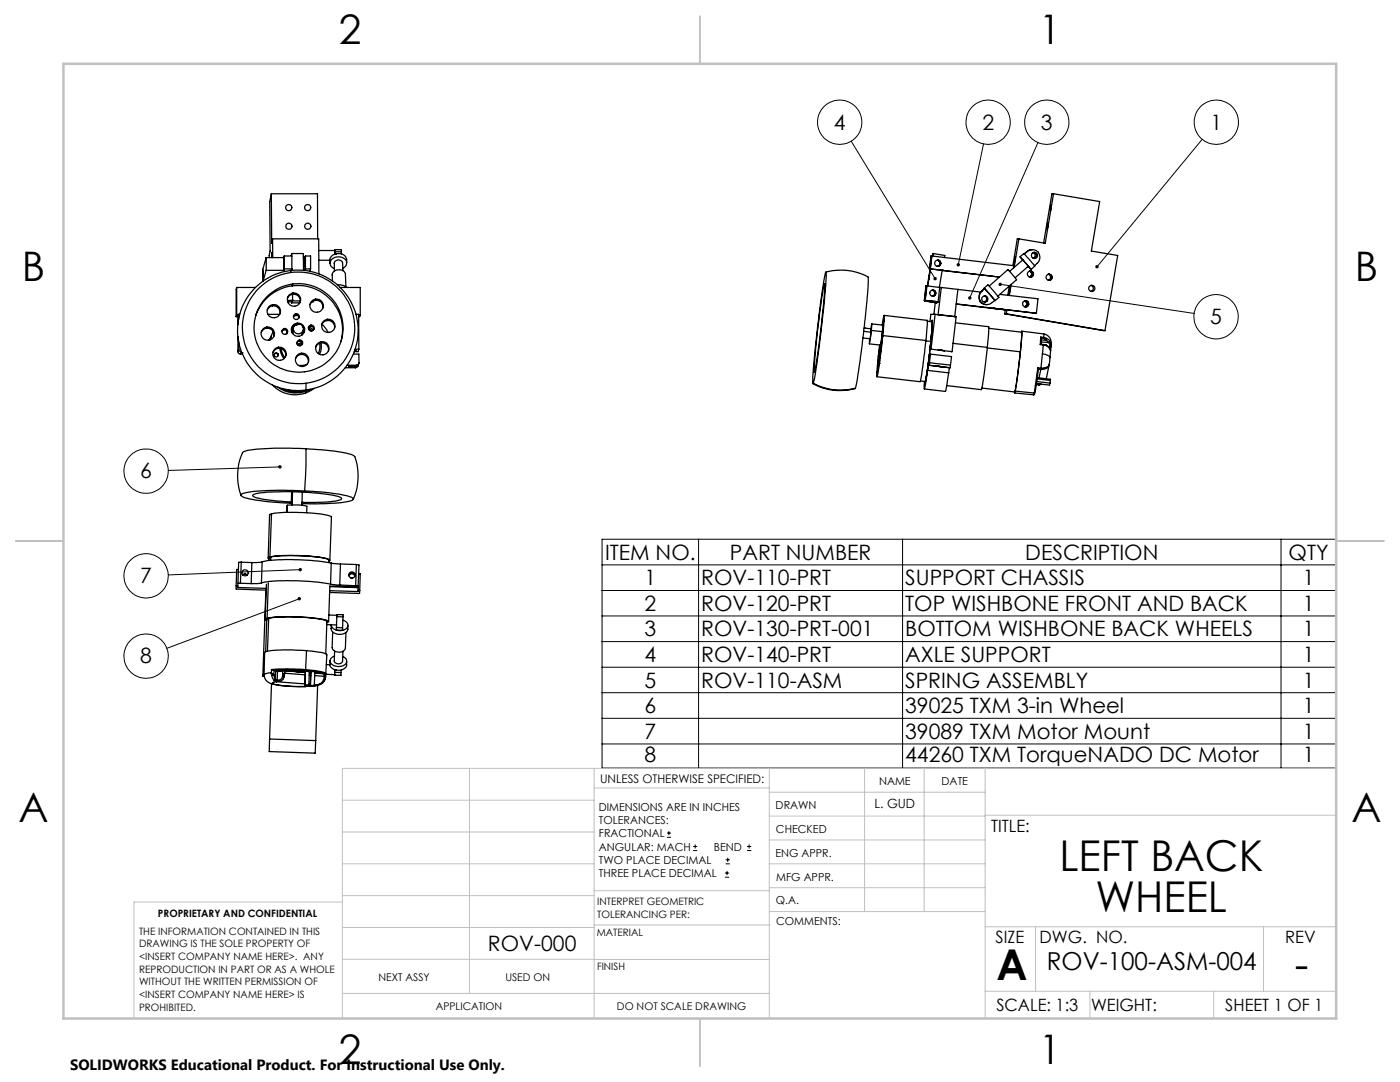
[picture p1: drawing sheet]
<svg xmlns="http://www.w3.org/2000/svg" width="279mm" height="216mm" viewBox="0 0 279 216" stroke-linecap="round" stroke-linejoin="round" font-family="sans-serif">
<g fill="none" stroke="#000" stroke-width=".25">
<path d="M54.2 38.7l-.4 1.5 .1 9.9-.2 1.3M54.2 38.7v9.8l.2-.8M54.2 38.7h9.2v9M210.3 38.7h-.4l-1.6 9.8M210.3 38.7l-1.7 9.8-5.3-.8M210.3 38.7l9.2 1.5-1.7 9.9 5.3 .9-2.6 15M47.2 57.4l-.1 5.8M47.2 57.4v5.4M47.2 57.4h3.8M52.5 54.1v1.2zM53.1 53.9l-.6 2.2M53.1 53.9h3.6"/>
<path d="M53.1 51.4v2.5M53.1 51.4h3.6M53.1 51.4l-.6 2.3v2.4M54.3 51.4v-1.1v1.1M54.4 47.7v3.7M54.4 47.7h9.2v6.9M56.7 51.4v2.5M56.7 51.9v1.2zM56.7 53.7v.2M56.7 53.7h1.5l-.1 .2M56.7 51.1v2.6M56.7 51.1h1.5"/>
<path d="M56.7 51.1v.3M57.4 59.9h1M57.9 54a12 12 0 0 0-10.4 13.4 12 12 0 0 0 13.5 10.5M57.9 54a12 12 0 0 1 13.5 10.4 12 12 0 0 1-10.4 13.5M57.9 54l.2 .4M58.1 54.4a11.2 11.2 0 0 0-9.6 12.5 11.2 11.2 0 0 0 12.6 9.6M58.1 54.4a11.2 11.2 0 0 1 12.6 9.5 11.2 11.2 0 0 1-9.6 12.6M58.1 53.9h.1M58.2 50.6v3.3M58.2 50.6h2.3l.1 3.3M58.2 50.6l-.1 .5M58.3 59.9v.1"/>
<path d="M58.3 57a8.9 8.9 0 0 0-7.3 6M58.3 57a8.9 8.9 0 0 1 9.8 11.2M58.4 59.9h.1M58.4 58.7v1.2M58.4 58.7l-.7 .4-.3 .4M58.4 58.7a1.33 1.33 0 0 1 1.5 1.6M58.4 56.7l-.1 .3M58.5 58.5l-.1 .2M60.5 51.2h.4M60.5 51.4h.4M60.6 53.9h.3M60.9 51.4v2.5"/>
<path d="M60.9 51.9v1.2zM61 53.7h1M61 53.7l-.1 .2M61 51.1h1v2.6M61 51.1l-.1 .3M61 51.1v2.6M62 53.7l-.2 .4M62.9 59.9l-.5 .2-.5 .6M62.9 59.9a1.28 1.28 0 0 1 1.5 1.6M63 59.7l-.1 .2M63.6 50h3.3v.7M63.6 51.9h2.2"/>
<path d="M66.4 56.1l-.1-1.2a1.39 1.39 0 0 1 1.3-1.1 1.39 1.39 0 0 1 1.3 1l.1 2.5M66.8 50l.1-.2v.4M66.9 49.8h1.2v.4M66.9 50.2v.5M66.9 50.2h1.2M66.9 50.7a1.41 1.41 0 0 0-1 1.9M66.9 50.7h.1M66.9 50.7a1.58 1.58 0 0 1 1.7 .2 1.58 1.58 0 0 1 .6 1.5M67.4 56.9l1.1 .1 .6 .4M67.9 57.4h4v5.4M68.1 50.2l.1 .5M68.4 53.6a1.16 1.16 0 0 0 .8-1.3 1.16 1.16 0 0 0-1.2-1 1.48 1.48 0 0 0-1.5 .2 1.48 1.48 0 0 0-.5 1.5l.7 .6"/>
<path d="M68.4 54v-1.5a.86 .86 0 0 0-.9-.6 .86 .86 0 0 0-.8 .6v1.6M164.5 56.7h.1M164.5 56.6v2.9l-1 8.7a31 31 0 0 1-1 6.1l.6-8.1 .9-7.1zM164.8 54.3a11.4 11.4 0 0 1 8.4 1M164.8 54.3a45.9 45.9 0 0 1-.5 8.1l-1 7.8a29.9 29.9 0 0 1-1.1 6.4l.1-3.4 .9-7.9 1-7.9zM173.2 55.2l-.1 3.4-.8 8-.9 7.2-.7 3.7M184.6 59.9v.1M184.6 59.9l2.6 .3M184.7 59.9l-.1 .1M184.9 57l-.4 2.9h.1M184.9 57l-.4 2.9M184.9 57v.1"/>
<path d="M185 57l-.4 2.9 2.6 .3M185 57l-.4 2.9M185 57l2.5 .4M185.5 54.8l-.2 1zM185.6 53.7l2.6 .2h-.2l-.5 3.5M185.6 53.7l-.5 3.4M185.7 53.7l13.8 1.6h-.3M185.7 53.7l-.6 3.4M185.8 51.1l-.3 2.6h.2M185.8 51.1l-.2 2.6M185.8 51.1h.1M186 51.1l-.4 2.6"/>
<path d="M186 51.1l-.3 2.6M186 51.1l16.4 1.9M186.1 57.9a.6 .6 0 0 1 .5 .6 .6 .6 0 0 1-.5 .6M186.1 57.9l.3 .1 .2 .6v-.4zM186.1 59.1l.3-.2 .2-.3-.1 .3zM186.1 57.9a.62 .62 0 0 1 .6 .6 .62 .62 0 0 1-.6 .6 .62 .62 0 0 0 .6-.6 .62 .62 0 0 0-.6-.6zM186.2 50.6l-.1 .5M186.2 50.6v.5M186.2 50.6l2.4 .4-.1 .4M187 51.9a.6 .6 0 0 1 .6 .6 .6 .6 0 0 1-.6 .6M187.1 51.9a.6 .6 0 0 1 .6 .6 .6 .6 0 0 1-.6 .6 .6 .6 0 0 0 .5-.6 .6 .6 0 0 0-.5-.6zM187.1 51.9a.62 .62 0 0 1 .6 .6 .62 .62 0 0 1-.6 .6"/>
<path d="M187.5 57.4h.4M187.5 57.4l-.3 2.8M187.9 57.4l-.7 5.4M187.9 57.4l7.8 .9M188.1 53.9h.1M191.2 57.7l-.7 5.5M195.5 59.8l.2 .6 .3 .2M196 58a1.67 1.67 0 0 0-.2 2.4M196 58h.1M196.4 57.5l.1 .1zM196.4 57.5l.8-.7 .9 1.1 1.3 1.4-.8 .7M196.4 59.1a.61 .61 0 0 1 .5 .6 .61 .61 0 0 1-.5 .6"/>
<path d="M196.5 57.6h.1M196.5 57.6l2 2.3M196.5 59.1a.62 .62 0 0 1 .5 .6 .62 .62 0 0 1-.5 .6 .62 .62 0 0 0 .5-.6 .62 .62 0 0 0-.5-.6zM196.5 57.6l-.5 .4M197.4 57.1l3.8-3.3 1.2 1.4 .5 .6-3.8 3.3M198.5 59.9h.1M198.5 59.9a1.87 1.87 0 0 1-2.7 .5M199.5 58.7l7.7 .9-.4 2.9M201.4 57.1l-.3 1.8M201.5 54.2l2.7-2.3 1 1.2-2.6 2.3M201.7 56.9l-.4 2M201.7 56.8l-.3 2.1"/>
<path d="M201.8 56.7l-.4 2.2M202.3 53l.4-1.8-.4 2.3M203.3 47.7h-.3l-.9 5.3M203.3 47.7l-.9 5.7M203.6 51.3l.7-.7 1.1 1.1 1.1 1.4-.7 .7M204.1 51.9l-.5-.6 2.2 2.5-.6-.6M204.9 50.2h.1M204.9 50.2l-.5 .5M204.9 50.2a1.55 1.55 0 0 1 2.3 .1 1.55 1.55 0 0 1-.2 2.3l-.6 .4M205.2 53.2l-.2 .1h.3M205.5 54.1a.61 .61 0 0 1 .4 .6 .61 .61 0 0 1-.4 .6M205.5 54.1a.62 .62 0 0 1 .5 .6 .62 .62 0 0 1-.5 .6 .62 .62 0 0 0 .5-.6 .62 .62 0 0 0-.5-.6z"/>
<path d="M205.6 54.1a.62 .62 0 0 1 .6 .6 .62 .62 0 0 1-.6 .6 .62 .62 0 0 0 .6-.6 .62 .62 0 0 0-.6-.6zM205.6 54.1h.1M206 49.8l-.6 .1-.5 .3M206 49.8h.1M206.2 50.4a.6 .6 0 0 1 .4 .6 .6 .6 0 0 1-.4 .5M206.4 50.3a.62 .62 0 0 1 .5 .7 .62 .62 0 0 1-.5 .6 .62 .62 0 0 0 .5-.6 .62 .62 0 0 0-.5-.7zM209.1 44.6l-.2 1.2zM209.2 44.5l-.2 1.3zM209.2 54.7a.62 .62 0 0 1 .5 .6 .62 .62 0 0 1-.5 .6M209.3 54.7a.6 .6 0 0 1 .6 .6 .6 .6 0 0 1-.6 .6M209.7 40.8l-.2 1.2zM209.8 40.8l-.2 1.2z"/>
<path d="M217.7 56.9a.62 .62 0 0 1 .5 .6 .62 .62 0 0 1-.5 .6M47.1 63.2h.4M47.2 62.8l-.1 .4M47.2 62.8h.4M47.5 70.2l.1 .3 .4 .2M47.5 67.1v3.1M47.6 69.7l.2 .3 .4 .2M47.6 62.7v1M47.6 68.2v1.5M47.6 62.7h.2M47.6 69.7l-.1 .5M47.6 62.7l-.2 .5 .1 1.6"/>
<path d="M48 70.7h.4M48.2 70.2h.1M48.2 70.2l-.2 .5M48.3 70.4h.1M53.2 65.5l-.5 .2-.6 .6M53.2 65.5a1.31 1.31 0 0 1 1.5 1.6M53.3 65.3l-.1 .2M53.5 62.7h2.3M54 67.3l-.1 .5M54.2 67l-.5 .9M54.3 76.7v.1M54.4 61l-.5 .2-.6 .6"/>
<path d="M54.4 61a1.35 1.35 0 0 1 1.5 1.6M54.4 76.9a6.2 6.2 0 0 0 6.6 1.5M54.5 60.8l-.1 .2M54.5 66.1l-.6 1.7M54.7 70.8l.4-.3 .4 .3M55.4 77.3a6.2 6.2 0 0 0 5.8 .7M55.5 70.8v.2M55.5 69.5l-.5 .2-.5 .6M55.5 69.5a1.31 1.31 0 0 1 1.5 1.6M55.5 70.7v.1M55.6 69.3l-.1 .2M55.8 69.5l.3 1 .6 1.1"/>
<path d="M56.1 69.6l.2 .8 .5 1M56.3 77.5a5.9 5.9 0 0 0 4.1 .5M56.7 65.8l-.4 .3v-.1M56.7 65.8l.5 .2 .2 .4M56.8 65.5l-.1 .3M57.2 66.6l.1-.5-.1 .5M57.2 77.7a7.2 7.2 0 0 0 4.6 .1M57.4 60.2h.8v.2M58.2 60.4h1.6M58.3 60h1.6M58.3 60l-.1 .4M58.6 65.3l-.3 1.1"/>
<path d="M58.6 66l-.2 .6M58.7 65l1.1-.3a1 1 0 0 1 .6 1.3 1 1 0 0 1-1.4 .5 1 1 0 0 1-.3-1.5zM59 62.8l-.4 .3M59 62.8l.5 .2 .2 .5M59.1 62.6l-.1 .2M59.2 64.7l-.5 .2-.5 .6M59.2 64.7h.4M59.3 64.5l-.1 .2M59.4 62.9l-.8 .2M59.7 68.1l-.4 .3M59.7 68.1l.5 .2 .1 .4M59.8 67.8l-.1 .3"/>
<path d="M60 70.7l-.5 .2-.5 .6M60 70.7a1.35 1.35 0 0 1 1.5 1.6M60.1 70.5l-.1 .2M60.2 66.9h.1M60.3 68.3l-1 .3M60.3 68.5l-.9 .3M60.4 65.2l.3 .5v.6M60.5 65.9l-.3 1M61.1 76.5l-.1 1.4M61.2 78l-.2 .4M61.2 72.7l-.8 .2h-.9M61.6 65.4l.2 .3"/>
<path d="M61.7 65.3l.9 .5M61.8 65.7l.1 .2M61.8 65.7l.5 .3M61.9 65.9v.1M61.9 65.9h-.1M61.9 77.7l-.7 .3M62 65.1l-.5 .3M62 65.1l.5 .2 .1 .5M62.1 64.9l-.1 .2M62.6 60l-.1 .2h-.3M62.6 77.5l-1.6 .9M63.8 68.5v1.1l-.3 1"/>
<path d="M64.1 68.4v1.2l-.3 1.1M64.1 68.4l-.6 .2-.5 .7M64.1 68.4a1.28 1.28 0 0 1 1.4 1.6M64.1 68.2v.2M64.2 64.7l1.3 1.7M65.3 64l-.8 .3-.3 .5M65.3 64a1.32 1.32 0 0 1 1.4 1.5M65.3 63.7v.3M68.9 73.4h2.1M69.3 72.9h1.8M69.6 73.1h1.2zM70.5 70.7h1.1v1.7l-.1 .3-.4 .2"/>
<path d="M70.8 69.9h.1M70.8 73.1h.1M70.9 69.7h.7M71 62.7h.6v7M71.1 72.9l-.1 .5M71.6 62.8h.3M71.6 72.5l-.2 .6-.4 .3M71.6 69.7l-.1 .5h-.8M71.9 62.8l-.1 .4h-.2M162.2 76.6a11 11 0 0 0 8.5 .9M162.3 76.5a11.3 11.3 0 0 0 8.4 1M172.4 66.1l1.4 .2"/>
<path d="M172.4 65.5h.2M172.6 65.5l1.2 .1v.7M173.8 65.6l.2-1-.1 1.3M173.8 66.3l-.2 1.3-1.4-.1M173.9 65.9l-.4 2.7 .1-1M173.9 65.9l2.2 .3M174 64.6l2.2 .3-.1 1.3M175.1 74.3h.1M175.2 73.7l-.1 .8zM175.3 70.9h.1M175.4 70.4l-.1 .8zM175.5 72.5h.1"/>
<path d="M175.5 71.9l-.1 .8zM175.6 69.5l.2 .2M175.8 69.7l-.2 1.6M176.1 64.9l.4-2-.3 4.1M176.1 67.4h.1M176.1 66.2l-.4 2.7-2.2-.3M176.1 66.9v.8zM176.1 66l.1-.9-.4 4.5-.5 3.6 .3-4.4M176.1 66l-.5 3.5 .1-.6M176.1 66h.1M176.2 67l-.8 6.1-.4 2.1 .5-6.4M176.2 67l8.6 .9"/>
<path d="M176.3 64.1h.1M176.4 63.6l-.1 .8zM176.5 62.9l8.6 1-.3 4M184.6 60l2.3 .4M184.8 67.9l-1.1 8.3-8.7-1M184.8 68l1 .1M185.1 64.1l.9 .1M185.1 73.9l-.6 3.7v-1.5M185.1 73.9l4.2 .5M185.3 72.9l-.2 1M185.3 72.9l4.3 .5M185.5 72.4l-.2 .5"/>
<path d="M185.5 72.4l4.2 .4M185.7 70.7l-.2 1.7M185.7 70.7l4.2 .5-.2 1.6M185.8 68.1l-1.1 8-1-.1M185.8 69.7l4.2 .5M185.9 64.2l.2-.3-.7 7.6-.5 3.9-.3 1 .4-2 .5-3.7h.2M186 64.2l.1-.2-.5 5.7h.2M186 64.2l-.2 3.9M186.6 62.7h-.8l-.2 1.5M186.6 62.7l-.8 7M186.6 62.7l4.2 .5-.8 7M186.7 60.4l-.3 2.3"/>
<path d="M186.9 73.1l1.2 .1zM186.9 60.4h.1M187 60.2h.1M187 60.2l-.1 .2M187.2 62.8h.1M187.2 62.8l3.3 .4M187.3 69.8l1.2 .2zM187.5 73.1h.1M187.9 69.9h.1M189.3 74.4l-.6 3.7-4.2-.5M189.6 73.4h-.1l-.2 1M189.7 72.8l-.1 .6"/>
<path d="M189.8 70.2h.2M190.2 68.5l6.8 .8M190.5 63.2h.1M190.7 64.4l6.6 .8-.3 4.1M190.8 60.7l9.8 1.1-.1 .8M190.9 60.6l15.9 1.9M195.8 60.4l.5 .3 .6 .1M195.8 60.4h.1M197 69.3l-.6 5.7-.5 2.8-7-.9M197 69.4l6.6 .8M197.3 65.5l6.6 .8-.3 3.9M198.2 61.5l8.6 1"/>
<path d="M200.5 62.6h.3M200.5 62.6l20 3.4M200.8 62.6l19.7 3.4M200.9 61.8l-.1 .8M202.5 78.4l3.8 .4M202.6 78l-.1 .4v-.2M202.6 78l3.8 .4M203.6 70.2l-.8 6.4-.3 1.6-6.5-.8M203.8 66.3l.1-.2-.2 4-1.1 7.9M203.9 66.1l4.4 .5M204.5 60a.61 .61 0 0 1 .4 .6 .61 .61 0 0 1-.4 .6 .63 .63 0 0 0 .4-.6 .63 .63 0 0 0-.4-.6zM204.7 60a.62 .62 0 0 1 .6 .6 .62 .62 0 0 1-.6 .6"/>
<path d="M205.1 60.2l.1 .3-.1 .5M206.4 78.4l-.1 .4M206.6 78.3l-.2 .4-.1 .1M206.8 76.7l.7 .1M206.8 76.6l.7 .1M207 75.6l2.6 .3M207 75.4l2.6 .3v.2M207.1 73.4l-.7 5M207.1 73.4l.1 .3M207.1 76.6h.1M207.1 73.4h.6M207.2 76.6h.3"/>
<path d="M207.2 73.7l-.6 4.5M207.2 76.6h.1M207.2 73.7h.5M207.3 76.6h-.5h.4M207.5 76.7v.1l.4-.1M207.5 76.7l-.1 .1M207.6 68.8l.2-.1 .7 .1M207.6 76.6l-.1 .1M207.6 68.8l.6 .1M207.7 73.7h.1M207.7 67.3l-.1 1.5M207.7 73.4v.3"/>
<path d="M207.7 67.3h.6M207.7 73.4h.1M207.7 67.3l.1 .2M207.7 73.7l-.3 1.7M207.8 73.4l-.1 .3M207.8 68.2l1.5 .2M207.8 67.5v1.2M207.8 67.8l.9 .1M207.8 67.5l.7 .1M208 70.6l-.3 2.8M208 70.6a1.6 1.6 0 0 1 1.5 .8M208.2 68.9l-.2 1.7"/>
<path d="M208.2 68.9h.5M208.3 66.6a1.85 1.85 0 0 1 1.5 2.3M208.3 67.3l.5 .2M208.3 66.6v.7M208.3 67.3l.2 .3M208.5 68.8l.2 .1M208.5 68.8h.1M208.5 68.8l-.3 .1M208.5 67.6l.2 .3M208.7 68.9l.8 .6M208.7 67.9l.6 .5M208.7 68.9h.1"/>
<path d="M208.8 67.5l.8 .6M208.8 67.5l-.1 .4M209.3 68.4l.2 .6M209.4 72.8l-.6 2.8M209.4 72.7a1.48 1.48 0 0 1-1.6 .7M209.4 72.7a1.38 1.38 0 0 1-1.7 1M209.4 72.7h.1M209.5 69.5l.2 .4M209.5 69.5l.2 .6M209.5 69.5h.1M209.5 69h.3M209.5 76.4v.4l-2.7-.2"/>
<path d="M209.5 69l-.1 .5M209.5 71.4l-.1 1.3M209.6 68.1l.2 .9M209.6 68.1l-.3 .3M209.6 75.9l-.1 .5-2.6-.3M209.7 70.1l-.2 1.3M209.8 69l-.1 1M48.4 90.3a11.5 11.5 0 0 0-.3 8.5M58.2 98.1l-.1 2.1M58.3 98.1l-.1 2.7M58.4 98.1l-.1 2.7M60.3 98.2v2.6"/>
<path d="M60.8 98a47.1 47.1 0 0 0-12.3 .5l-.4 .3a2.66 2.66 0 0 0 1.8 .8l3.4 .5 4.9 .3M60.8 98a36.8 36.8 0 0 1 9.4 1.3l.3 .3a1.99 1.99 0 0 1-1.7 .6l-4 .3h-4.5M61.1 89.5a33.8 33.8 0 0 1 9.4 1.4l.2 .1a10.9 10.9 0 0 1-.2 8.7M61.1 89.5v3.3l-.3 5.2M61.1 89.5a49.2 49.2 0 0 0-12.3 .6l-.4 .2M47.1 116.9v.6l6 .3M47.1 116.9h.4M47.5 116.4l-.1 .8 5.7 .2M47.6 113.6h-.4l-.1 3.3M48 116.4h-.5M48 116.4l2.1 .1M48.2 112.2h-.6l-.1 4.2"/>
<path d="M48.2 112.2l-.2 4.2M48.2 112.2l2.1 .1M48.4 114.7l.5-.2 .4 .3M50.3 112.3l-.2 4.2M52.2 116.3a40.9 40.9 0 0 1 13 .1l.8 .2M52.2 116.3l-2.1 .2M52.3 112.1a40.9 40.9 0 0 1 13 .1l.8 .2M52.3 112.1l-2 .2M52.3 112.1l-.1 4.2M53.1 117.8l-.6 16.9M53.2 116.6l-.3 7M53.6 116.3l-.3 7.1"/>
<path d="M53.9 111.1l-.4 .2 .2 .2M53.9 111.1a34.6 34.6 0 0 1 11.8 .5l.1 .2-.1 .1M54 111.1l-.3 .3v.4M54 111.1a35.7 35.7 0 0 1 11.3 .4l.4 .3v.5M54 111.1v.7M54.2 102.5a34.7 34.7 0 0 1 11.8 .5l.1 .2-.3 8.6M54.2 102.5l-.4 .2-.3 8.7M54.2 102.5l-.3 8.6M57.4 100.8a9.8 9.8 0 0 1 3.8 .2v1.3M57.4 100.8l-.2 .1v1.3M57.4 100.8l-.1 1.4M58.1 100.2l-5.5-.6a3.3 3.3 0 0 1-2.2-.7 2.93 2.93 0 0 1 2.3-.6 57.9 57.9 0 0 1 14.8 .8l.7 .4a5.1 5.1 0 0 1-2.8 .7h-5.1"/>
<path d="M58.1 100.2h.2M65.8 117.1l5.7 .2M66 116.6l1.8 .1M66.1 112.4l1.8 .1M66.1 112.4l-.1 4.2M67.8 116.7l3.2 .2M67.9 112.5l-.1 4.2M67.9 112.5l3.2 .1M69.6 114.8a.62 .62 0 0 1 .7-.4 .62 .62 0 0 1 .5 .5M69.6 114.9a.6 .6 0 0 1 .6-.4 .6 .6 0 0 1 .6 .4M70 115.3h.4M71 116.9h.5"/>
<path d="M71.1 112.6l.5 .1-.1 4.2M71.1 112.6l-.1 4.3M71.5 117.1l-5.7-.2-.2 7.1M71.5 117.3l-.1 .7-5.6-.1M71.5 116.9v.4M71.5 117.8h.3M71.6 114.5h.3l-.1 3.3M71.8 117.8v.6l-6-.2M52.5 134.7v.3h.2M52.5 134.7h.2M52.7 134.6a2.26 2.26 0 0 0 2.5 2.1l3.2 .3h2.5M53.3 123.4l-.4 .1 .3 .4"/>
<path d="M53.3 123.4a34.9 34.9 0 0 1 12.1 .5l.2 .1-.4 .2M53.6 123.4a34.1 34.1 0 0 1 11.5 .5l.1 .1-.2 6.5M53.6 123.4l-.4 .2-.2 6.4M53.6 123.4l-.2 6.5M54.2 134.2v.6M54.2 134.2l.4 .5M54.2 133.6l.3 .1M54.2 133.6l3.1-.1 3.7 .1M54.2 133.6v.6M54.2 136.5l-.4 11M54.2 134.8l.4 .8M54.5 133.7a35.9 35.9 0 0 1 10.1 .7l.2 .1"/>
<path d="M54.5 133.7l.2 .1M54.6 135.6l.4 .3M54.6 134.7l-.4 .1M54.6 134.7l.3 .7M54.7 133.8h.3M54.7 133.8l-.1 .9M54.8 133.8h1.6zM54.9 135.4l-.3 .2M54.9 135.4l.3 .3M55 133.8l.4 .1M55 135.9l.2 .1M55 133.8l-.1 1.6"/>
<path d="M55.2 136l-.9 .3a16.8 16.8 0 0 0 6.6 .7M55.2 135.7l-.2 .2M55.2 135.7h.1M55.2 136l5.7 .5M55.2 136h.1M55.2 133.7v.2M55.3 135.7l-.1 .3M55.3 135.7h.1M55.4 133.9h1M55.4 133.9l-.1 1.8M56.4 134.8a.87 .87 0 0 1-1.1 .9M56.4 134.8h.3"/>
<path d="M56.4 133.9v.9M56.7 134.8a1.2 1.2 0 0 1-1.5 1.2M56.8 133.8l-.4 .1M56.8 134.3l-.4 .5M56.8 133.8l4.1 .4-3.8-.4 .7-.1 5.7 .4-.7 .2 2 .2M56.8 134.3l-.1 .5M56.8 133.8v.5M56.8 134.3l4.1 .4M57.5 133.7l1.1 .1M57.6 133.8h-.2M57.6 133.7v.1M58.6 133.8h-1.4l3.4 .2"/>
<path d="M58.6 133.7v.1M59.8 133.8v.1M59.8 133.9h.8M59.9 133.8h.1M59.9 133.8l.9 .1M59.9 133.8l-.1 .1M60.2 133.9v.2l.2-.1M60.4 134h.2M60.4 133.9v.1M60.5 133.9h.1M60.6 134h.1M60.8 133.9h.1"/>
<path d="M60.8 133.9h-.3M60.9 136.7l.7 .1M60.9 133.9v2.8M61 133.9l-.1 2.8M61 133.6l2.5 .3 1.5 .4M61 136.9h.1M61 136.9l-.1 .1M61.1 136.9l-.2 .1M61.2 129.8a28 28 0 0 0-8.3 .3l-.2 4.5 .7-.3 .8-.1M61.2 129.8l2 .3a2.76 2.76 0 0 1 2 .6l-.2 4.3M61.2 129.8l-.2 3.8M61.6 136.5l.3 .1"/>
<path d="M61.7 134.7l.3 .1M61.7 134l-.1 2.8M61.9 136.8h.8zM62 134l-.1 2.8M62 134.2h-.3l.3 .1M62.1 134l-.2 2.8M62.2 136.9h-1.2M62.2 136.9l-1.3 .1M62.5 136.9h-.3M62.7 136.6h.6M62.8 134.8l1.9 .2M62.8 134.1l-.1 2.7h.3"/>
<path d="M63.3 136.6l-.3 .2M63.4 136.8l-.4 11M63.5 136.7l-1.3 .2M63.5 136.7l-.5 .1M64.7 135a1.64 1.64 0 0 1-1.4 1.6M64.7 134.9v.1M64.7 135h.2M64.7 134.9l.2 .1M64.8 134.5h.1M64.8 134.5l-.1 .4M64.9 135a1.73 1.73 0 0 1-1.6 1.6M64.9 135h.1"/>
<path d="M65 135a1.78 1.78 0 0 1-1.5 1.7M65 134.3l-.2 .2M65 134.3l-.1 .7M65 134.5l1.8 .1M65.1 132.6h.7M65.2 124.6l2 .1M65.6 122.7l1.6 .1M65.9 131.8v1.2l1 .7M66.4 126.1l-.1 3.1a1.5 1.5 0 0 0 2.6 .3l.1-3.3M66.7 130.9l-.6 .4-.2 .5M66.8 129.9l-.1 2a.89 .89 0 0 0 .8 .6 .89 .89 0 0 0 .9-.6v-1.9M66.8 134.2v.5l1.3 .1v-.6"/>
<path d="M66.8 134.2h1.3M66.9 133.7h.1M66.9 133.7l-.1 .5M67.1 125.7l1.3 .1M67.1 125.2l1.3 .1M67.1 125.2v.5M67.2 123l-.1 2.2M67.2 123v-.4l1.3 .1-.1 .4M67.2 123l1.2 .1M68.1 133.7v.5M68.4 125.3v.5M68.4 131a.98 .98 0 0 1 .8 1 .98 .98 0 0 1-1 .9 1.9 1.9 0 0 1-2.3-.9v-.2"/>
<path d="M68.4 123.1v2.2M68.4 123.8a1.01 1.01 0 0 1 1 1 1.01 1.01 0 0 1-1 1M69.2 132v.7a1.73 1.73 0 0 1-2.3 1M69.4 124.8a1.36 1.36 0 0 1-.3 1.3 2.02 2.02 0 0 1-3-.5v-.9l.3 .6 .7 .4M53.8 147.5l9.2 .3M53.8 147.5l-.1 2.5 9.2 .3 .1-2.5"/>
<circle cx="57.6" cy="41.4" r=".61"/>
<circle cx="57.7" cy="45.1" r=".62"/>
<circle cx="58.7" cy="59.8" r="1.33"/>
<circle cx="61.4" cy="41.4" r=".61"/>
<circle cx="61.4" cy="45.1" r=".62"/>
<circle cx="186.2" cy="58.5" r=".61"/>
<circle cx="187.1" cy="52.5" r=".61"/>
<circle cx="196.5" cy="59.7" r=".61"/>
<circle cx="205.7" cy="54.7" r=".61"/>
<circle cx="206.4" cy="51" r=".62"/>
<circle cx="209.4" cy="55.3" r=".61"/>
<circle cx="217.9" cy="57.5" r=".61"/>
<circle cx="53.4" cy="66.6" r="1.33"/>
<circle cx="54.7" cy="62.1" r="1.33"/>
<circle cx="55.1" cy="70.8" r=".42"/>
<circle cx="55.8" cy="70.6" r="1.33"/>
<circle cx="56.8" cy="66.1" r=".59"/>
<circle cx="59.1" cy="63.2" r=".59"/>
<circle cx="59.5" cy="65.8" r="1.33"/>
<circle cx="59.6" cy="65.4" r="8.9"/>
<circle cx="59.8" cy="68.4" r=".59"/>
<circle cx="60.3" cy="71.8" r="1.33"/>
<circle cx="62.1" cy="65.4" r=".57"/>
<circle cx="63.2" cy="61" r="1.33"/>
<circle cx="64.3" cy="69.5" r="1.33"/>
<circle cx="65.5" cy="65" r="1.33"/>
<circle cx="204.7" cy="60.6" r=".62"/>
<circle cx="48.9" cy="114.3" r=".62"/>
<circle cx="70.2" cy="114.7" r=".63"/>
</g>
<g fill="none" stroke="#000" stroke-width=".2">
<path d="M169.9 28.2l16.7 27.4M196.3 28.7l-5.1 24.1M207.2 28.4l-13.7 31M239.9 27.8l-21 25.4M199.6 56.7l38.7 5.8M55.8 93.2l-22.2 .7M59.7 119.5l-26.4 9.9M59.9 113.7l-26.3 1M120.2 107.6h146.5v45.6h-146.5zM120.2 112.7h146.5M120.2 117.8h146.5M139.4 107.6v45.6"/>
<path d="M180.1 107.6v45.6M255.7 107.6v45.6M120.2 122.9h146.5M120.2 128h146.5M120.2 133.1h146.5M120.2 138.2h146.5M120.2 143.3h146.5M120.2 148.4h146.5M133.1 167.1h.8M133.1 166.2h.8M133.5 165.8v.9M138.3 169.7h.8"/>
<path d="M138.3 168.9h.8M138.7 168.5v.8M144.7 175h.8M144.7 174.2h.8M144.8 172.4h.9M144.8 171.6h.9M145.1 173.8v.8M145.2 171.1v.9M149.1 169.7h.8M149.1 168.9h.8M149.5 168.5v.8"/>
<circle cx="167.6" cy="24.4" r="4.4"/>
<circle cx="197.2" cy="24.4" r="4.4"/>
<circle cx="208.9" cy="24.4" r="4.4"/>
<circle cx="242.7" cy="24.4" r="4.4"/>
<circle cx="242.7" cy="63.2" r="4.4"/>
<circle cx="29.2" cy="94" r="4.4"/>
<circle cx="29.2" cy="114.9" r="4.4"/>
<circle cx="29.2" cy="130.9" r="4.4"/>
</g>
<g fill="none" stroke="#c0c0c0" stroke-width=".2">
<path d="M68.3 159.7h50.3M93.7 153.3v44.9M118.6 153.3v49.9M118.6 157.2h34.9M153.5 153.3v49.9M153.5 158.1h43.1M172.5 153.3v28.6M184.4 153.3v28.6M196.6 153.3v49.9M266.7 153.3h-198.4v49.9M68.3 178.7h50.3M68.3 172.4h50.3"/>
<path d="M68.3 166h50.3M68.3 180h-41.6v23.2M118.6 177.7h35M153.5 167.6h43.1M153.5 162.8h43.1M153.5 172.4h43.1M153.5 177.1h43.1M196.6 162.7h70.1M68.3 198.2h85.2M68.3 191.4l85.2 .1M68.3 185.1h50.3M118.6 184.6h35"/>
<path d="M153.6 181.9h43M196.6 197.8h70.1M196.6 184.9h70.1M206.7 184.9v12.9M217.5 197.8v5.4M242.2 197.8v5.4M252.2 184.9v12.9"/>
</g>
<path d="M139.7 3.2v9.5M3.1 107.9h9.6M266.7 107.9h9.5M139.7 203.2v9.6" fill="none" stroke="#c0c0c0" stroke-width=".25"/>
<path d="M12.7 12.7h254v190.5h-254z" fill="none" stroke="#c0c0c0" stroke-width=".5"/>
<path d="M218.7 53l-.1 .2 .1 .3 .2-.3-.2 .3a.34 .34 0 0 0 .5 0 .34 .34 0 0 0 0-.5 .34 .34 0 0 0-.5 0zM191 52.6a.34 .34 0 0 0 .2 .6v-.4v.4a.34 .34 0 0 0 .4-.4 .34 .34 0 0 0-.6-.2zM193.3 59.2l-.1 .1 .1 .4 .2-.3-.1 .4a.34 .34 0 0 0 .5-.4 .34 .34 0 0 0-.6-.2zM199.4 56.5l-.1 .2h.3h-.3a.33 .33 0 0 0 .4 .3 .33 .33 0 0 0 .2-.4 .33 .33 0 0 0-.5-.1zM186.4 55.4a.33 .33 0 0 0-.1 .4 .33 .33 0 0 0 .5 .1l-.2-.3 .2 .3a.33 .33 0 0 0 .1-.5 .33 .33 0 0 0-.5 0zM55.6 93h-.1a.35 .35 0 0 0 .3 .5 .35 .35 0 0 0 .4-.4l-.4 .1 .4-.1a.35 .35 0 0 0-.3-.3 .35 .35 0 0 0-.3 .2zM59.7 113.4a.34 .34 0 0 0 .1 .6 .34 .34 0 0 0 .5-.3h-.4h.4a.35 .35 0 0 0-.3-.3 .35 .35 0 0 0-.3 0zM59.5 119.2a.35 .35 0 0 0-.1 .4 .35 .35 0 0 0 .5 .2 .35 .35 0 0 0 .1-.5l-.3 .2 .3-.2z" fill="#000"/>
<g font-size="8.5">
<text x="211.4" y="173.9">LEFT BACK</text>
<text x="218.6" y="182">WHEEL</text>
<text x="198.9" y="195.5">A</text>
<text x="258.4" y="195.4">-</text>
</g>
<g font-size="8.1">
<text x="67.6" y="8.9">2</text>
<text x="207.3" y="8.9">1</text>
<text x="4.4" y="56.1">B</text>
<text x="270.4" y="56.1">B</text>
<text x="3.7" y="164.1">A</text>
<text x="269.7" y="164.1">A</text>
<text x="67.6" y="212.4">2</text>
<text x="207.3" y="212.4">1</text>
</g>
<text font-size="4.9" x="208.9" y="193.5">ROV-100-ASM-004</text>
<g font-size="4.2">
<text x="166.4" y="25.8">4</text>
<text x="196" y="25.8">2</text>
<text x="207.8" y="25.8">3</text>
<text x="241.6" y="25.8">1</text>
<text x="241.5" y="64.7">5</text>
<text x="28" y="95.5">6</text>
<text x="120.8" y="111.7">ITEM NO.</text>
<text x="145.7" y="111.7">PART NUMBER</text>
<text x="204.6" y="111.7">DESCRIPTION</text>
<text x="257.2" y="111.7">QTY</text>
<text x="28" y="116.4">7</text>
<text x="128.6" y="116.8">1</text>
<text x="139.9" y="116.8">ROV-110-PRT</text>
<text x="180.7" y="116.8">SUPPORT CHASSIS</text>
<text x="260" y="116.8">1</text>
<text x="128.6" y="121.9">2</text>
<text x="139.9" y="121.9">ROV-120-PRT</text>
<text x="180.7" y="121.9">TOP WISHBONE FRONT AND BACK</text>
<text x="260" y="121.9">1</text>
<text x="128.6" y="127">3</text>
<text x="139.9" y="127">ROV-130-PRT-001</text>
<text x="180.7" y="127">BOTTOM WISHBONE BACK WHEELS</text>
<text x="260" y="127">1</text>
<text x="28" y="132.4">8</text>
<text x="128.6" y="132.1">4</text>
<text x="128.6" y="137.2">5</text>
<text x="139.9" y="132.1">ROV-140-PRT</text>
<text x="139.9" y="137.2">ROV-110-ASM</text>
<text x="180.7" y="132.1">AXLE SUPPORT</text>
<text x="180.7" y="137.2">SPRING ASSEMBLY</text>
<text x="260" y="132.1">1</text>
<text x="260" y="137.2">1</text>
<text x="128.6" y="142.3">6</text>
<text x="180.7" y="142.3">39025 TXM 3-in Wheel</text>
<text x="260" y="142.3">1</text>
<text x="128.6" y="147.4">7</text>
<text x="180.7" y="147.4">39089 TXM Motor Mount</text>
<text x="260" y="147.4">1</text>
<text x="128.6" y="152">8</text>
<text x="180.7" y="152">44260 TXM TorqueNADO DC Motor</text>
<text x="260" y="152">1</text>
<text x="97.4" y="189.8">ROV-000</text>
</g>
<g font-size="3.4">
<text x="197.8" y="166">TITLE:</text>
<text x="198.7" y="188.1">SIZE</text>
<text x="207.5" y="188.1">DWG. NO.</text>
<text x="256.5" y="188.2">REV</text>
<text x="198.8" y="201.7">SCALE: 1:3</text>
<text x="217.7" y="201.8">WEIGHT:</text>
<text x="244.5" y="201.7">SHEET 1 OF 1</text>
</g>
<text font-size="3" x="14" y="213.5">SOLIDWORKS Educational Product. For Instructional Use Only.</text>
<text font-size="2.5" x="174.5" y="161.3">L. GUD</text>
<text font-size="2.4" x="119.8" y="156.2">UNLESS OTHERWISE SPECIFIED:</text>
<g font-size="2.2">
<text x="119.5" y="161.8">DIMENSIONS ARE IN INCHES</text>
<text x="154.8" y="161.4">DRAWN</text>
<text x="175.4" y="156.6">NAME</text>
<text x="187.9" y="156.7">DATE</text>
<text x="119.5" y="164.4">TOLERANCES:</text>
<text x="119.5" y="167.1">FRACTIONAL</text>
<text x="154.9" y="166.3">CHECKED</text>
<text x="119.5" y="169.7">ANGULAR: MACH</text>
<text x="119.5" y="172.4">TWO PLACE DECIMAL</text>
<text x="142.5" y="169.7">BEND</text>
<text x="154.8" y="170.9">ENG APPR.</text>
<text x="119.5" y="175">THREE PLACE DECIMAL</text>
<text x="154.9" y="175.7">MFG APPR.</text>
<text x="154.9" y="180.4">Q.A.</text>
<text x="154.9" y="184.6">COMMENTS:</text>
</g>
<g font-size="2.1">
<text x="75.5" y="195.7">NEXT ASSY</text>
<text x="100.9" y="195.7">USED ON</text>
<text x="86.9" y="201.5">APPLICATION</text>
<text x="123.1" y="201.6">DO NOT SCALE DRAWING</text>
</g>
<g font-size="2">
<text x="31.5" y="182.9">PROPRIETARY AND CONFIDENTIAL</text>
<text x="119.2" y="180.6">INTERPRET GEOMETRIC</text>
<text x="119.2" y="183.1">TOLERANCING PER:</text>
<text x="27.8" y="186.5">THE INFORMATION CONTAINED IN THIS</text>
<text x="27.8" y="189">DRAWING IS THE SOLE PROPERTY OF</text>
<text x="27.8" y="191.6">&lt;INSERT COMPANY NAME HERE&gt;. ANY</text>
<text x="119.1" y="186.7">MATERIAL</text>
<text x="27.8" y="194.1">REPRODUCTION IN PART OR AS A WHOLE</text>
<text x="27.8" y="196.6">WITHOUT THE WRITTEN PERMISSION OF</text>
<text x="119.1" y="193.5">FINISH</text>
<text x="27.8" y="199.1">&lt;INSERT COMPANY NAME HERE&gt; IS</text>
<text x="27.8" y="201.7">PROHIBITED.</text>
</g>
</svg>
